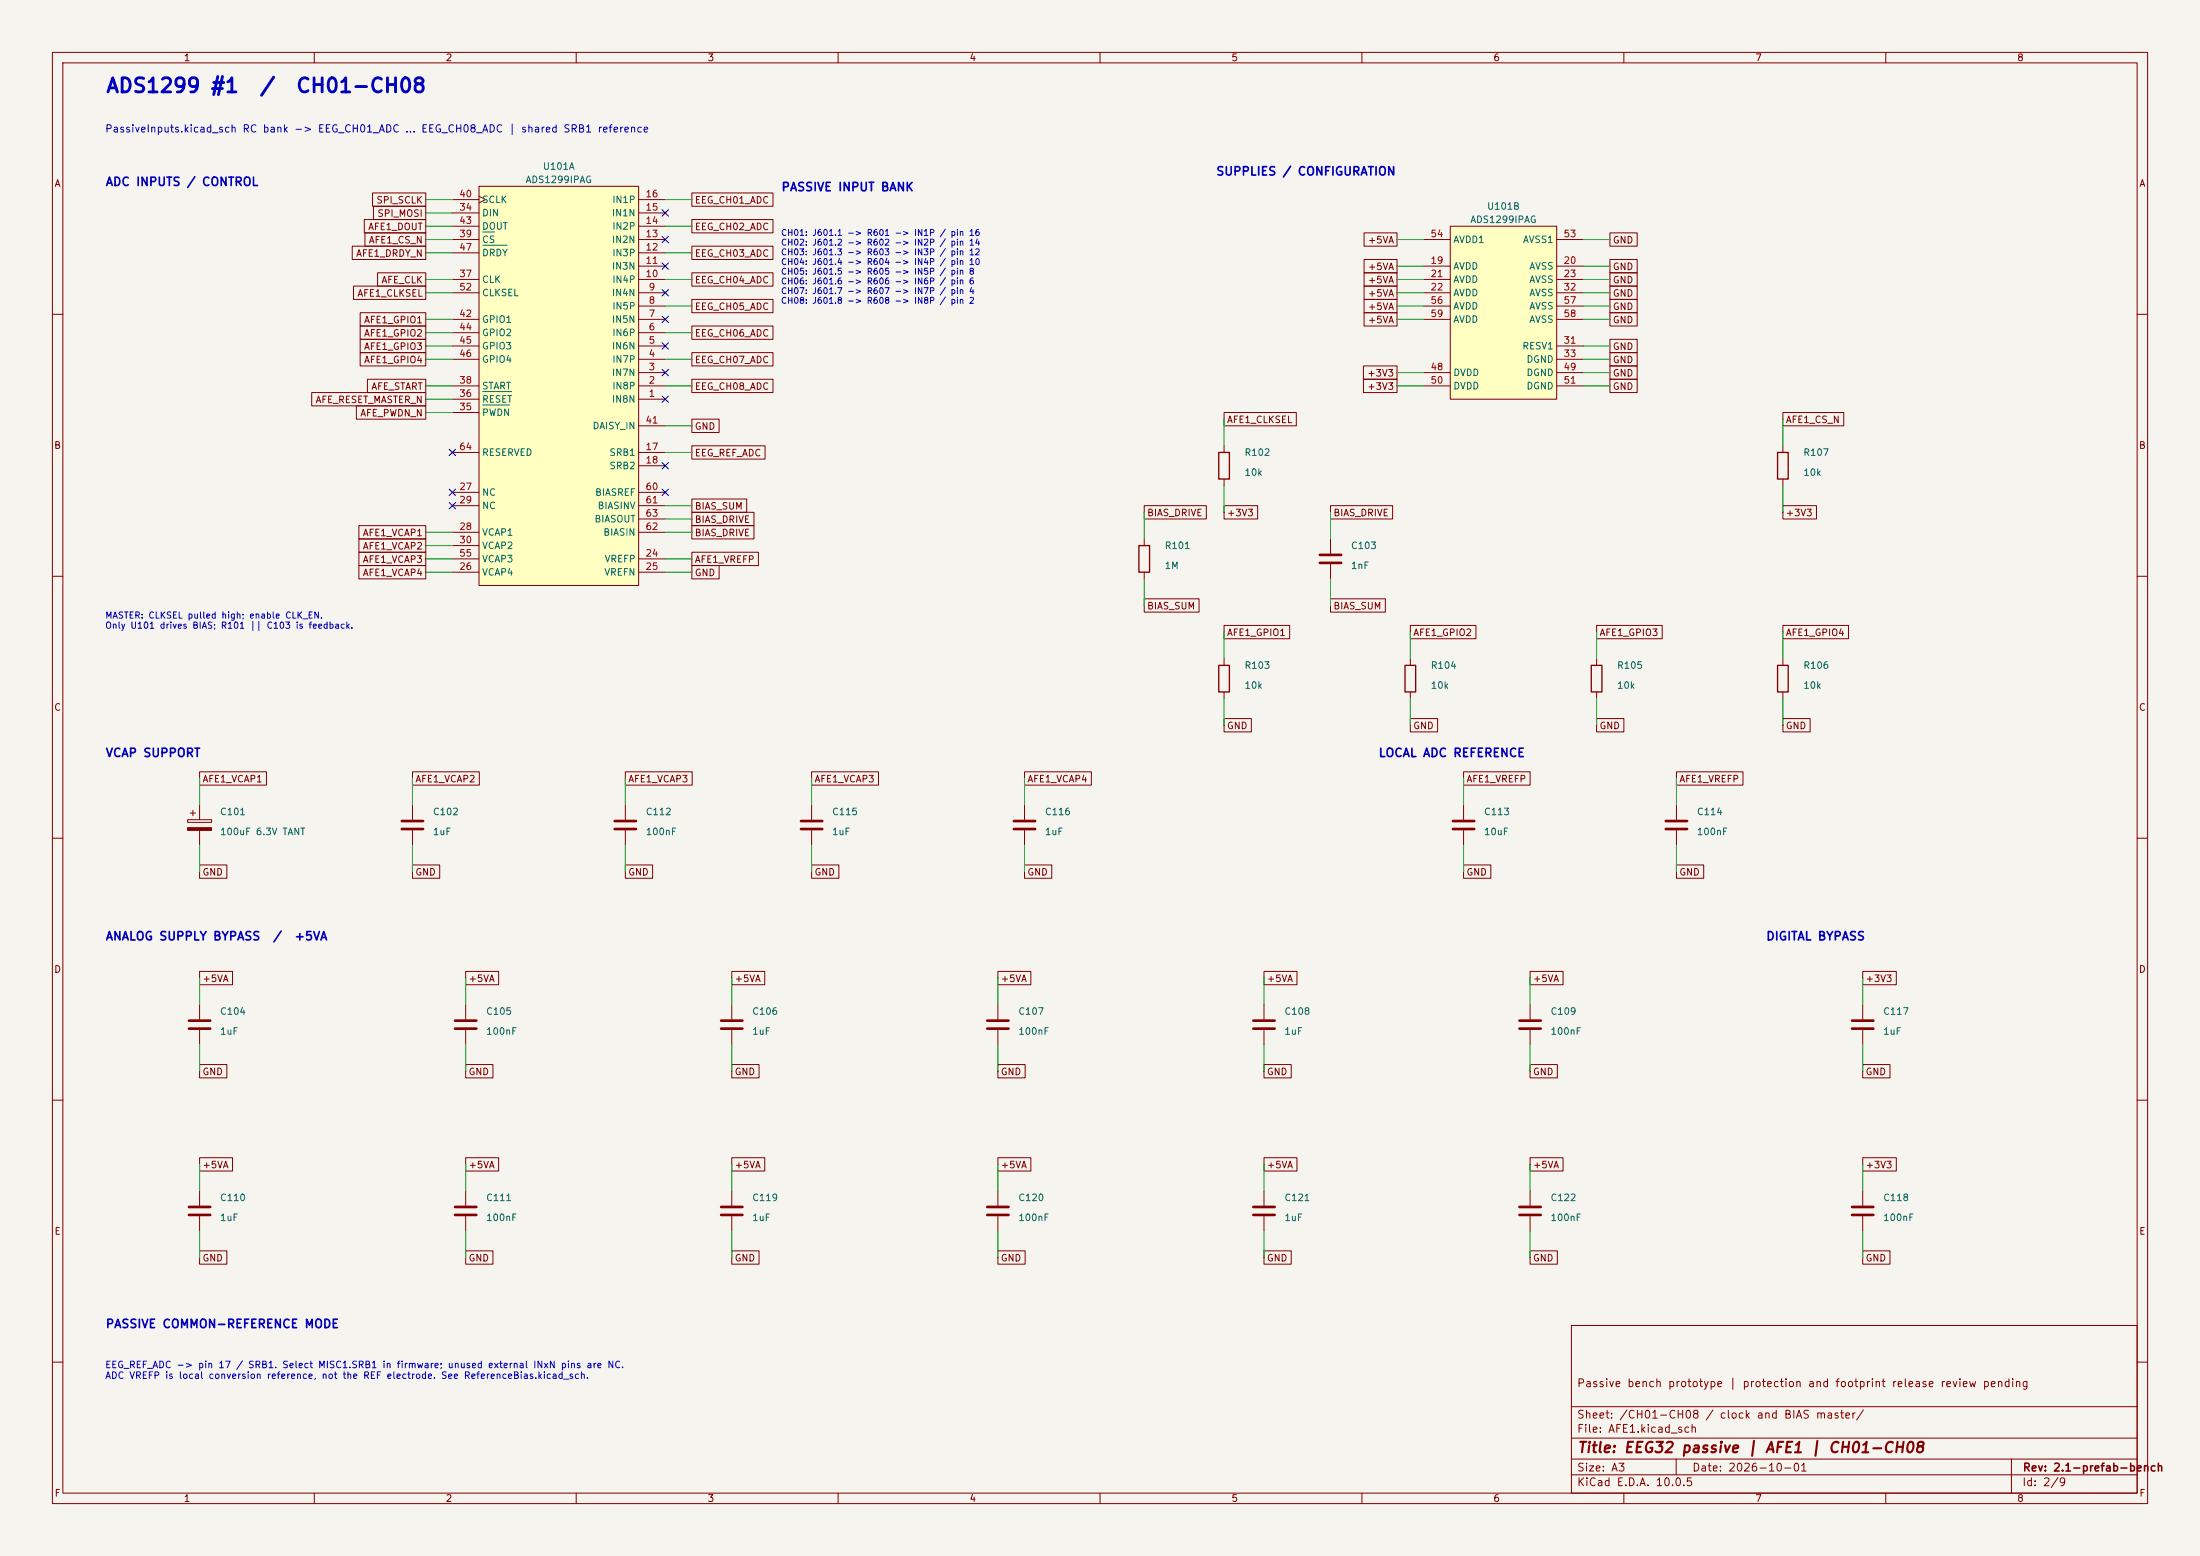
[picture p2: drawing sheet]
<svg xmlns="http://www.w3.org/2000/svg" width="420mm" height="297mm" viewBox="0 0 420 297" stroke-linecap="round" stroke-linejoin="round" font-family="sans-serif">
<path d="M0 0h420v297h-420z" fill="#f5f4ef" stroke="#f5f4ef" stroke-width=".19"/>
<g fill="none" stroke="#840000" stroke-width=".19">
<path d="M10 10h400v277h-400zM12 12h396v273h-396zM60 10v2M110 10v2M160 10v2M210 10v2M260 10v2M310 10v2M360 10v2M10 60h2M408 60h2M10 110h2"/>
<path d="M408 110h2M10 160h2M408 160h2M190.5 191.8v2.8M190.5 196.6v2.8M10 210h2M408 210h2M300 253h108v32h-108zM10 260h2M300 278.5h108M300 274.5h108M300 268.5h108"/>
<path d="M320 278.5v3M384 278.5v6.5M408 260h2M60 285v2M110 285v2M160 285v2M210 285v2M260 285v2M300 281.5h108M310 285v2M360 285v2"/>
</g>
<path d="M188.5 196.3h4M188.5 194.8h4" fill="none" stroke="#840000" stroke-width=".51"/>
<path d="M91.4 35.6h30.5v76.2h-30.5z" fill="#ffffc2"/>
<path d="M91.4 35.6h30.5v76.2h-30.5z" fill="none" stroke="#800000" stroke-width=".19"/>
<g fill="none" stroke="#840000" stroke-width=".19">
<path d="M86.4 38.1h5M91.4 37.5l1.3 .6-1.3 .6M121.9 38.1h5.1M86.4 55.9h5M86.4 53.3h5M86.4 48.3h5M86.4 45.7h5M86.4 43.2h5M86.4 40.6h5M121.9 58.4h5.1M121.9 55.9h5.1M121.9 53.3h5.1"/>
<path d="M121.9 50.8h5.1M121.9 48.3h5.1M121.9 45.7h5.1M121.9 43.2h5.1M121.9 40.6h5.1M86.4 76.2h5M86.4 73.7h5M86.4 68.6h5M86.4 66h5M86.4 63.5h5M86.4 61h5M86.4 78.7h5"/>
<path d="M121.9 76.2h5.1M121.9 73.7h5.1M121.9 71.1h5.1M121.9 68.6h5.1M121.9 66h5.1M121.9 63.5h5.1M121.9 61h5.1M86.4 86.4h5M86.4 94h5M86.4 96.5h5M121.9 86.4h5.1M121.9 88.9h5.1"/>
<path d="M121.9 94h5.1M121.9 96.5h5.1M121.9 81.3h5.1M121.9 99.1h5.1M233.7 85.1v1.3M233.7 91.4v1.3M340.4 85.1v1.3M340.4 91.4v1.3M86.4 106.7h5M86.4 109.2h5M86.4 101.6h5M86.4 104.1h5"/>
<path d="M121.9 106.7h5.1M121.9 109.2h5.1M121.9 101.6h5.1M218.4 102.9v1.2M218.4 109.2v1.3M254 102.9v2.8M254 107.7v2.8M233.7 125.7v1.3M233.7 132.1v1.3M269.2 125.7v1.3M269.2 132.1v1.3M304.8 125.7v1.3"/>
<path d="M304.8 132.1v1.3M340.4 125.7v1.3M340.4 132.1v1.3M35.8 156.5h4.6v.5h-4.6zM36.3 155.2h1M36.8 154.7v1M38.1 153.7v2.8M38.1 158.5v2.8M78.7 153.7v2.8M78.7 158.5v2.8M119.4 153.7v2.8M119.4 158.5v2.8"/>
<path d="M154.9 153.7v2.8M154.9 158.5v2.8M195.6 153.7v2.8M195.6 158.5v2.8M279.4 153.7v2.8M279.4 158.5v2.8M320 153.7v2.8M320 158.5v2.8M38.1 191.8v2.8M38.1 196.6v2.8M88.9 191.8v2.8M88.9 196.6v2.8"/>
<path d="M139.7 191.8v2.8M139.7 196.6v2.8M241.3 191.8v2.8M241.3 196.6v2.8M292.1 191.8v2.8M292.1 196.6v2.8M355.6 191.8v2.8M355.6 196.6v2.8M38.1 227.3v2.8M38.1 232.2v2.7M88.9 227.3v2.8M88.9 232.2v2.7"/>
<path d="M139.7 227.3v2.8M139.7 232.2v2.7M190.5 227.3v2.8M190.5 232.2v2.7M241.3 227.3v2.8M241.3 232.2v2.7M292.1 227.3v2.8M292.1 232.2v2.7M355.6 227.3v2.8M355.6 232.2v2.7"/>
</g>
<path d="M92.2 44.3h2.2M92.2 46.8h4.6M92.2 77.3h5M92.2 74.8h5.5" fill="none" stroke="#006464" stroke-width=".19"/>
<path d="M232.7 86.4h2v5h-2zM339.3 86.4h2.1v5h-2.1zM217.4 104.1h2.1v5.1h-2.1zM232.7 127h2v5.1h-2zM268.2 127h2.1v5.1h-2.1zM303.8 127h2v5.1h-2zM339.3 127h2.1v5.1h-2.1z" fill="none" stroke="#840000" stroke-width=".25"/>
<g fill="none" stroke="#840000" stroke-width=".51">
<path d="M252 105.9h4M252 107.4h4M76.7 156.7h4.1M76.7 158.2h4.1M117.3 156.7h4.1M117.3 158.2h4.1M152.9 156.7h4.1M152.9 158.2h4.1M193.5 156.7h4.1M193.5 158.2h4.1M277.4 156.7h4M277.4 158.2h4"/>
<path d="M318 156.7h4.1M318 158.2h4.1M36.1 196.3h4M36.1 194.8h4M86.9 196.3h4M86.9 194.8h4M137.7 196.3h4M137.7 194.8h4M239.3 196.3h4M239.3 194.8h4M290.1 196.3h4M290.1 194.8h4"/>
<path d="M353.6 196.3h4M353.6 194.8h4M36.1 230.4h4M36.1 231.9h4M86.9 230.4h4M86.9 231.9h4M137.7 230.4h4M137.7 231.9h4M188.5 230.4h4M188.5 231.9h4M239.3 230.4h4M239.3 231.9h4"/>
<path d="M290.1 230.4h4M290.1 231.9h4M353.6 230.4h4M353.6 231.9h4"/>
</g>
<path d="M35.8 158h4.6v.5h-4.6z" fill="#840000" stroke="#840000" stroke-width=".19"/>
<path d="M276.9 43.2h20.3v33h-20.3z" fill="#ffffc2"/>
<path d="M276.9 43.2h20.3v33h-20.3z" fill="none" stroke="#800000" stroke-width=".19"/>
<g fill="none" stroke="#840000" stroke-width=".19">
<path d="M71.1 36.8h10.2v2.6h-10.2zM71.3 39.4h10v2.5h-10zM132.1 36.8h15.5v2.6h-15.5zM67.2 47h14.1v2.5h-14.1zM67.5 54.6h13.8v2.6h-13.8zM68.8 59.7h12.5v2.5h-12.5zM69.5 41.9h11.8v2.6h-11.8zM69.7 44.4h11.6v2.6h-11.6zM72.1 52.1h9.2v2.5h-9.2zM132.1 57.1h15.5v2.6h-15.5zM132.1 52.1h15.5v2.5h-15.5zM132.1 47h15.5v2.5h-15.5z"/>
<path d="M132.1 41.9h15.5v2.6h-15.5zM260.4 49.5h6.3v2.6h-6.3zM260.4 52.1h6.3v2.5h-6.3zM260.4 54.6h6.3v2.6h-6.3zM260.4 44.4h6.3v2.6h-6.3zM260.4 57.1h6.3v2.6h-6.3zM260.4 59.7h6.3v2.5h-6.3zM271.8 50.8h5.1M271.8 53.3h5.1M271.8 55.9h5.1M271.8 45.7h5.1M271.8 58.4h5.1"/>
<path d="M297.2 50.8h5.1M297.2 53.3h5.1M297.2 55.9h5.1M297.2 45.7h5.1M297.2 58.4h5.1M307.3 49.5h5.2v2.6h-5.2zM307.3 52.1h5.2v2.5h-5.2zM307.3 54.6h5.2v2.6h-5.2zM307.3 44.4h5.2v2.6h-5.2zM307.3 57.1h5.2v2.6h-5.2zM307.3 59.7h5.2v2.5h-5.2zM59.5 74.9h21.8v2.6h-21.8z"/>
<path d="M68 77.5h13.3v2.5h-13.3zM68.8 62.2h12.5v2.6h-12.5zM68.8 64.8h12.5v2.5h-12.5zM68.8 67.3h12.5v2.6h-12.5zM70.1 72.4h11.2v2.5h-11.2zM132.1 72.4h15.5v2.5h-15.5zM132.1 67.3h15.5v2.6h-15.5zM132.1 62.2h15.5v2.6h-15.5zM233.7 78.7h13.8v2.6h-13.8zM260.3 69.8h6.4v2.6h-6.4zM260.3 72.4h6.4v2.5h-6.4zM271.8 71.1h5.1"/>
<path d="M271.8 73.7h5.1M271.8 61h5.1M297.2 66h5.1M297.2 68.6h5.1M297.2 71.1h5.1M297.2 73.7h5.1M297.2 61h5.1M307.3 64.8h5.2v2.5h-5.2zM307.3 67.3h5.2v2.6h-5.2zM307.3 69.8h5.2v2.6h-5.2zM307.3 72.4h5.2v2.5h-5.2zM340.4 78.7h11.6v2.6h-11.6z"/>
<path d="M132.1 85.1h14v2.5h-14zM132.1 95.2h10.4v2.6h-10.4zM132.1 97.8h11.8v2.5h-11.8zM132.1 80h5.2v2.6h-5.2zM218.4 96.5h11.9v2.6h-11.9zM233.7 96.5h6.4v2.6h-6.4zM254 96.5h11.9v2.6h-11.9zM340.4 96.5h6.4v2.6h-6.4zM68.5 107.9h12.8v2.6h-12.8zM68.5 100.3h12.8v2.6h-12.8zM68.5 102.9h12.8v2.5h-12.8zM68.5 105.4h12.8v2.6h-12.8z"/>
<path d="M132.1 105.4h12.7v2.6h-12.7zM132.1 100.3h11.8v2.6h-11.8zM132.1 107.9h5.2v2.6h-5.2zM218.4 114.3h10.5v2.5h-10.5zM233.7 119.4h12.5v2.5h-12.5zM254 114.3h10.5v2.5h-10.5zM269.2 119.4h12.6v2.5h-12.6zM304.8 119.4h12.5v2.5h-12.5zM340.4 119.4h12.5v2.5h-12.5zM233.7 137.2h5.2v2.5h-5.2zM269.2 137.2h5.2v2.5h-5.2zM304.8 137.2h5.2v2.5h-5.2z"/>
<path d="M340.4 137.2h5.2v2.5h-5.2zM38.1 147.3h12.8v2.6h-12.8zM78.7 147.3h12.8v2.6h-12.8zM119.4 147.3h12.7v2.6h-12.7zM154.9 147.3h12.8v2.6h-12.8zM195.6 147.3h12.7v2.6h-12.7zM279.4 147.3h12.7v2.6h-12.7zM320 147.3h12.7v2.6h-12.7zM38.1 165.1h5.2v2.5h-5.2zM78.7 165.1h5.2v2.5h-5.2zM119.4 165.1h5.2v2.5h-5.2zM154.9 165.1h5.2v2.5h-5.2z"/>
<path d="M195.6 165.1h5.2v2.5h-5.2zM279.4 165.1h5.2v2.5h-5.2zM320 165.1h5.2v2.5h-5.2zM38.1 185.4h6.3v2.6h-6.3zM88.9 185.4h6.3v2.6h-6.3zM139.7 185.4h6.3v2.6h-6.3zM190.5 185.4h6.3v2.6h-6.3zM241.3 185.4h6.3v2.6h-6.3zM292.1 185.4h6.3v2.6h-6.3zM355.6 185.4h6.4v2.6h-6.4zM38.1 203.2h5.2v2.5h-5.2zM88.9 203.2h5.2v2.5h-5.2z"/>
<path d="M139.7 203.2h5.2v2.5h-5.2zM190.5 203.2h5.2v2.5h-5.2zM241.3 203.2h5.2v2.5h-5.2zM292.1 203.2h5.2v2.5h-5.2zM355.6 203.2h5.2v2.5h-5.2zM38.1 238.8h5.2v2.5h-5.2zM38.1 221h6.3v2.5h-6.3zM88.9 238.8h5.2v2.5h-5.2zM88.9 221h6.3v2.5h-6.3zM139.7 238.8h5.2v2.5h-5.2zM139.7 221h6.3v2.5h-6.3zM190.5 238.8h5.2v2.5h-5.2z"/>
<path d="M190.5 221h6.3v2.5h-6.3zM241.3 238.8h5.2v2.5h-5.2zM241.3 221h6.3v2.5h-6.3zM292.1 238.8h5.2v2.5h-5.2zM292.1 221h6.3v2.5h-6.3zM355.6 238.8h5.2v2.5h-5.2zM355.6 221h6.4v2.5h-6.4z"/>
</g>
<g fill="none" stroke="#009600" stroke-width=".19">
<path d="M81.3 38.1h5.1M127 38.1h5.1M81.3 40.6h5.1M81.3 45.7h5.1M81.3 43.2h5.1M81.3 48.3h5.1M81.3 53.3h5.1M81.3 55.9h5.1M127 43.2h5.1M127 48.3h5.1M127 53.3h5.1M127 58.4h5.1"/>
<path d="M266.7 45.7h5.1M266.7 53.3h5.1M266.7 55.9h5.1M266.7 58.4h5.1M266.7 50.8h5.1M302.3 45.7h5M302.3 53.3h5M302.3 55.9h5M302.3 58.4h5M302.3 50.8h5M81.3 78.7h5.1M81.3 76.2h5.1"/>
<path d="M81.3 73.7h5.1M81.3 61h5.1M81.3 63.5h5.1M81.3 66h5.1M81.3 68.6h5.1M127 73.7h5.1M127 63.5h5.1M127 68.6h5.1M266.7 73.7h5.1M266.7 61h5.1M266.7 71.1h5.1M302.3 73.7h5"/>
<path d="M302.3 61h5M302.3 66h5M302.3 68.6h5M302.3 71.1h5M127 96.5h5.1M127 99.1h5.1M127 86.4h5.1M127 81.3h5.1M218.4 97.8v5.1M233.7 80v5.1M233.7 92.7v5.1M254 97.8v5.1"/>
<path d="M340.4 80v5.1M340.4 92.7v5.1M81.3 109.2h5.1M81.3 101.6h5.1M81.3 104.1h5.1M81.3 106.7h5.1M127 109.2h5.1M127 101.6h5.1M127 106.7h5.1M218.4 110.5v5.1M254 110.5v5.1M233.7 120.7v5"/>
<path d="M233.7 133.4v5M269.2 120.7v5M269.2 133.4v5M304.8 120.7v5M304.8 133.4v5M340.4 120.7v5M340.4 133.4v5M38.1 148.6v5.1M78.7 148.6v5.1M119.4 148.6v5.1M154.9 148.6v5.1M195.6 148.6v5.1"/>
<path d="M279.4 148.6v5.1M320 148.6v5.1M38.1 161.3v5.1M78.7 161.3v5.1M119.4 161.3v5.1M154.9 161.3v5.1M195.6 161.3v5.1M279.4 161.3v5.1M320 161.3v5.1M38.1 186.7v5.1M38.1 199.4v5.1M88.9 186.7v5.1"/>
<path d="M88.9 199.4v5.1M139.7 186.7v5.1M139.7 199.4v5.1M190.5 186.7v5.1M190.5 199.4v5.1M241.3 186.7v5.1M241.3 199.4v5.1M292.1 186.7v5.1M292.1 199.4v5.1M355.6 186.7v5.1M355.6 199.4v5.1M38.1 222.2v5.1"/>
<path d="M38.1 234.9v5.1M88.9 222.2v5.1M88.9 234.9v5.1M139.7 222.2v5.1M139.7 234.9v5.1M190.5 222.2v5.1M190.5 234.9v5.1M241.3 222.2v5.1M241.3 234.9v5.1M292.1 222.2v5.1M292.1 234.9v5.1M355.6 222.2v5.1"/>
<path d="M355.6 234.9v5.1"/>
</g>
<g fill="none" stroke="#000084" stroke-width=".19">
<path d="M126.4 55.3l1.2 1.2M126.4 50.2l1.2 1.2M126.4 45.1l1.2 1.2M126.4 40l1.2 1.2M127.6 55.3l-1.2 1.2M127.6 50.2l-1.2 1.2M127.6 45.1l-1.2 1.2M127.6 40l-1.2 1.2M126.4 75.6l1.2 1.2M126.4 65.4l1.2 1.2M126.4 60.4l1.2 1.2M126.4 70.5l1.2 1.2"/>
<path d="M127.6 75.6l-1.2 1.2M127.6 65.4l-1.2 1.2M127.6 60.4l-1.2 1.2M127.6 70.5l-1.2 1.2M85.8 93.4l1.2 1.2M85.8 85.8l1.2 1.2M85.8 95.9l1.2 1.2M87 95.9l-1.2 1.2M87 85.8l-1.2 1.2M87 93.4l-1.2 1.2M126.4 88.3l1.2 1.2M126.4 93.4l1.2 1.2"/>
<path d="M127.6 88.3l-1.2 1.2M127.6 93.4l-1.2 1.2"/>
</g>
<g font-size="2.7" fill="#0000c2">
<text x="20.1" y="18.4">ADS1299 #1</text>
<text x="49.4" y="18.4">/</text>
<text x="56.3" y="18.4">CH01-CH08</text>
</g>
<text font-size="2" fill="#840000" x="301" y="277.8">Title: EEG32 passive | AFE1 | CH01-CH08</text>
<g font-size="1.6" fill="#0000c2">
<text x="20.1" y="35.9">ADC INPUTS / CONTROL</text>
<text x="232.1" y="33.9">SUPPLIES / CONFIGURATION</text>
<text x="149.1" y="36.9">PASSIVE INPUT BANK</text>
<text x="20.1" y="144.9">VCAP SUPPORT</text>
<text x="263.1" y="144.9">LOCAL ADC REFERENCE</text>
<text x="20.1" y="179.9">ANALOG SUPPLY BYPASS</text>
<text x="52" y="179.9">/</text>
<text x="56.1" y="179.9">+5VA</text>
<text x="337.1" y="179.9">DIGITAL BYPASS</text>
<text x="20.1" y="253.9">PASSIVE COMMON-REFERENCE MODE</text>
</g>
<g font-size="1.5" fill="#840000">
<text x="300.9" y="265.1">Passive bench prototype | protection and footprint release review pending</text>
<text x="300.9" y="273.8">File: AFE1.kicad_sch</text>
<text x="300.9" y="271.1">Sheet: /CH01-CH08 / clock and BIAS master/</text>
<text x="300.9" y="281.2">Size: A3</text>
<text x="322.9" y="281.2">Date: 2026-10-01</text>
<text x="386" y="281.2">Rev: 2.1-prefab-bench</text>
<text x="300.9" y="284">KiCad E.D.A. 10.0.5</text>
<text x="385.9" y="284">Id: 2/9</text>
</g>
<text font-size="1.4" fill="#0000c2" x="20" y="25.6">PassiveInputs.kicad_sch RC bank -&gt; EEG_CH01_ADC ... EEG_CH08_ADC | shared SRB1 reference</text>
<g font-size="1.3" fill="#840000">
<text x="35" y="12">1</text>
<text x="85" y="12">2</text>
<text x="135" y="12">3</text>
<text x="185" y="12">4</text>
<text x="235" y="12">5</text>
<text x="285" y="12">6</text>
<text x="335" y="12">7</text>
<text x="385" y="12">8</text>
<text x="10.3" y="36">A</text>
<text x="408.3" y="36">A</text>
<text x="71.7" y="39.2">SPI_SCLK</text>
<text x="71.9" y="41.7">SPI_MOSI</text>
<text x="132.5" y="39.2">EEG_CH01_ADC</text>
<text x="70.2" y="44.2">AFE1_DOUT</text>
<text x="70.3" y="46.8">AFE1_CS_N</text>
<text x="132.5" y="44.2">EEG_CH02_ADC</text>
<text x="261" y="46.8">+5VA</text>
<text x="307.8" y="46.8">GND</text>
<text x="67.9" y="49.3">AFE1_DRDY_N</text>
<text x="132.5" y="49.3">EEG_CH03_ADC</text>
<text x="261" y="51.9">+5VA</text>
<text x="307.8" y="51.9">GND</text>
<text x="68.1" y="56.9">AFE1_CLKSEL</text>
<text x="72.7" y="54.4">AFE_CLK</text>
<text x="132.5" y="59.5">EEG_CH05_ADC</text>
<text x="132.5" y="54.4">EEG_CH04_ADC</text>
<text x="261" y="54.4">+5VA</text>
<text x="261" y="56.9">+5VA</text>
<text x="261" y="59.5">+5VA</text>
<text x="307.8" y="54.4">GND</text>
<text x="307.8" y="56.9">GND</text>
<text x="307.8" y="59.5">GND</text>
<text x="69.4" y="62">AFE1_GPIO1</text>
<text x="69.4" y="64.6">AFE1_GPIO2</text>
<text x="132.5" y="64.6">EEG_CH06_ADC</text>
<text x="261" y="62">+5VA</text>
<text x="307.8" y="62">GND</text>
<text x="69.4" y="67.1">AFE1_GPIO3</text>
<text x="69.4" y="69.6">AFE1_GPIO4</text>
<text x="132.5" y="69.6">EEG_CH07_ADC</text>
<text x="307.8" y="67.1">GND</text>
<text x="307.8" y="69.6">GND</text>
<text x="60.1" y="77.3">AFE_RESET_MASTER_N</text>
<text x="70.8" y="74.7">AFE_START</text>
<text x="132.5" y="74.7">EEG_CH08_ADC</text>
<text x="260.9" y="72.2">+3V3</text>
<text x="260.9" y="74.7">+3V3</text>
<text x="307.8" y="72.2">GND</text>
<text x="307.8" y="74.7">GND</text>
<text x="68.7" y="79.8">AFE_PWDN_N</text>
<text x="132.5" y="82.3">GND</text>
<text x="234.1" y="81.1">AFE1_CLKSEL</text>
<text x="340.8" y="81.1">AFE1_CS_N</text>
<text x="10.2" y="86">B</text>
<text x="132.5" y="87.4">EEG_REF_ADC</text>
<text x="408.2" y="86">B</text>
<text x="132.5" y="97.6">BIAS_SUM</text>
<text x="132.5" y="100.1">BIAS_DRIVE</text>
<text x="218.9" y="98.8">BIAS_DRIVE</text>
<text x="234.1" y="98.8">+3V3</text>
<text x="254.4" y="98.8">BIAS_DRIVE</text>
<text x="340.8" y="98.8">+3V3</text>
<text x="69.1" y="102.7">AFE1_VCAP1</text>
<text x="69.1" y="105.2">AFE1_VCAP2</text>
<text x="69.1" y="107.7">AFE1_VCAP3</text>
<text x="132.5" y="107.7">AFE1_VREFP</text>
<text x="132.5" y="102.7">BIAS_DRIVE</text>
<text x="69.1" y="110.3">AFE1_VCAP4</text>
<text x="132.5" y="110.3">GND</text>
<text x="218.9" y="116.6">BIAS_SUM</text>
<text x="254.4" y="116.6">BIAS_SUM</text>
<text x="234.1" y="121.7">AFE1_GPIO1</text>
<text x="269.7" y="121.7">AFE1_GPIO2</text>
<text x="305.2" y="121.7">AFE1_GPIO3</text>
<text x="340.8" y="121.7">AFE1_GPIO4</text>
<text x="10.2" y="136">C</text>
<text x="408.2" y="136">C</text>
<text x="234.1" y="139.5">GND</text>
<text x="269.7" y="139.5">GND</text>
<text x="305.2" y="139.5">GND</text>
<text x="340.8" y="139.5">GND</text>
<text x="38.5" y="149.6">AFE1_VCAP1</text>
<text x="79.2" y="149.6">AFE1_VCAP2</text>
<text x="119.8" y="149.6">AFE1_VCAP3</text>
<text x="155.4" y="149.6">AFE1_VCAP3</text>
<text x="196" y="149.6">AFE1_VCAP4</text>
<text x="279.8" y="149.6">AFE1_VREFP</text>
<text x="320.5" y="149.6">AFE1_VREFP</text>
<text x="38.5" y="167.4">GND</text>
<text x="79.2" y="167.4">GND</text>
<text x="119.8" y="167.4">GND</text>
<text x="155.4" y="167.4">GND</text>
<text x="196" y="167.4">GND</text>
<text x="279.8" y="167.4">GND</text>
<text x="320.5" y="167.4">GND</text>
<text x="10.2" y="186">D</text>
<text x="408.2" y="186">D</text>
<text x="38.5" y="187.7">+5VA</text>
<text x="89.3" y="187.7">+5VA</text>
<text x="140.1" y="187.7">+5VA</text>
<text x="190.9" y="187.7">+5VA</text>
<text x="241.7" y="187.7">+5VA</text>
<text x="292.5" y="187.7">+5VA</text>
<text x="356" y="187.7">+3V3</text>
<text x="38.5" y="205.5">GND</text>
<text x="89.3" y="205.5">GND</text>
<text x="140.1" y="205.5">GND</text>
<text x="190.9" y="205.5">GND</text>
<text x="241.7" y="205.5">GND</text>
<text x="292.5" y="205.5">GND</text>
<text x="356" y="205.5">GND</text>
<text x="38.5" y="223.3">+5VA</text>
<text x="89.3" y="223.3">+5VA</text>
<text x="140.1" y="223.3">+5VA</text>
<text x="190.9" y="223.3">+5VA</text>
<text x="241.7" y="223.3">+5VA</text>
<text x="292.5" y="223.3">+5VA</text>
<text x="356" y="223.3">+3V3</text>
<text x="10.3" y="236">E</text>
<text x="408.3" y="236">E</text>
<text x="38.5" y="241.1">GND</text>
<text x="89.3" y="241.1">GND</text>
<text x="140.1" y="241.1">GND</text>
<text x="190.9" y="241.1">GND</text>
<text x="241.7" y="241.1">GND</text>
<text x="292.5" y="241.1">GND</text>
<text x="356" y="241.1">GND</text>
<text x="10.3" y="286">F</text>
<text x="35" y="287">1</text>
<text x="85" y="287">2</text>
<text x="135" y="287">3</text>
<text x="185" y="287">4</text>
<text x="235" y="287">5</text>
<text x="285" y="287">6</text>
<text x="335" y="287">7</text>
<text x="385" y="287">8</text>
<text x="408.3" y="286">F</text>
</g>
<g font-size="1.3" fill="#006464">
<text x="100.2" y="35.3">ADS1299IPAG</text>
<text x="103.5" y="32.7">U101A</text>
<text x="91.9" y="41.6">DIN</text>
<text x="91.9" y="39.1">SCLK</text>
<text x="116.7" y="41.6">IN1N</text>
<text x="116.8" y="39.1">IN1P</text>
<text x="283.8" y="40.3">U101B</text>
<text x="91.9" y="46.7">CS</text>
<text x="91.9" y="44.1">DOUT</text>
<text x="116.7" y="46.7">IN2N</text>
<text x="116.8" y="44.1">IN2P</text>
<text x="277.3" y="46.7">AVDD1</text>
<text x="280.6" y="42.9">ADS1299IPAG</text>
<text x="290.6" y="46.7">AVSS1</text>
<text x="91.9" y="49.2">DRDY</text>
<text x="116.7" y="51.8">IN3N</text>
<text x="116.8" y="49.2">IN3P</text>
<text x="277.3" y="51.8">AVDD</text>
<text x="291.8" y="51.8">AVSS</text>
<text x="91.9" y="54.3">CLK</text>
<text x="91.9" y="56.8">CLKSEL</text>
<text x="116.7" y="56.8">IN4N</text>
<text x="116.8" y="59.4">IN5P</text>
<text x="116.8" y="54.3">IN4P</text>
<text x="277.3" y="54.3">AVDD</text>
<text x="277.3" y="56.8">AVDD</text>
<text x="277.3" y="59.4">AVDD</text>
<text x="291.8" y="54.3">AVSS</text>
<text x="291.8" y="56.8">AVSS</text>
<text x="291.8" y="59.4">AVSS</text>
<text x="91.9" y="61.9">GPIO1</text>
<text x="91.9" y="64.5">GPIO2</text>
<text x="116.7" y="61.9">IN5N</text>
<text x="116.8" y="64.5">IN6P</text>
<text x="277.3" y="61.9">AVDD</text>
<text x="291.8" y="61.9">AVSS</text>
<text x="91.9" y="67">GPIO3</text>
<text x="91.9" y="69.5">GPIO4</text>
<text x="116.7" y="67">IN6N</text>
<text x="116.8" y="69.5">IN7P</text>
<text x="290.5" y="67">RESV1</text>
<text x="291.3" y="69.5">DGND</text>
<text x="91.9" y="77.2">RESET</text>
<text x="91.9" y="74.6">START</text>
<text x="116.7" y="77.2">IN8N</text>
<text x="116.7" y="72.1">IN7N</text>
<text x="116.8" y="74.6">IN8P</text>
<text x="277.3" y="72.1">DVDD</text>
<text x="277.3" y="74.6">DVDD</text>
<text x="291.3" y="72.1">DGND</text>
<text x="291.3" y="74.6">DGND</text>
<text x="91.9" y="79.7">PWDN</text>
<text x="113" y="82.2">DAISY_IN</text>
<text x="91.9" y="87.3">RESERVED</text>
<text x="116.2" y="87.3">SRB1</text>
<text x="116.2" y="89.9">SRB2</text>
<text x="237.5" y="87.3">R102</text>
<text x="344.2" y="87.3">R107</text>
<text x="91.9" y="94.9">NC</text>
<text x="113.5" y="94.9">BIASREF</text>
<text x="237.5" y="91.1">10k</text>
<text x="344.2" y="91.1">10k</text>
<text x="91.9" y="97.5">NC</text>
<text x="113.4" y="100">BIASOUT</text>
<text x="114" y="97.5">BIASINV</text>
<text x="91.9" y="102.6">VCAP1</text>
<text x="91.9" y="105.1">VCAP2</text>
<text x="91.9" y="107.6">VCAP3</text>
<text x="115.1" y="102.6">BIASIN</text>
<text x="115.3" y="107.6">VREFP</text>
<text x="222.2" y="105.1">R101</text>
<text x="257.8" y="105.1">C103</text>
<text x="91.9" y="110.2">VCAP4</text>
<text x="115.3" y="110.2">VREFN</text>
<text x="222.2" y="108.9">1M</text>
<text x="257.8" y="108.9">1nF</text>
<text x="237.5" y="128">R103</text>
<text x="237.5" y="131.8">10k</text>
<text x="273" y="128">R104</text>
<text x="273" y="131.8">10k</text>
<text x="308.6" y="128">R105</text>
<text x="308.6" y="131.8">10k</text>
<text x="344.2" y="128">R106</text>
<text x="344.2" y="131.8">10k</text>
<text x="41.9" y="155.9">C101</text>
<text x="82.5" y="155.9">C102</text>
<text x="123.2" y="155.9">C112</text>
<text x="158.7" y="155.9">C115</text>
<text x="199.4" y="155.9">C116</text>
<text x="283.2" y="155.9">C113</text>
<text x="323.8" y="155.9">C114</text>
<text x="41.9" y="159.7">100uF 6.3V TANT</text>
<text x="82.5" y="159.7">1uF</text>
<text x="123.2" y="159.7">100nF</text>
<text x="158.7" y="159.7">1uF</text>
<text x="199.4" y="159.7">1uF</text>
<text x="283.2" y="159.7">10uF</text>
<text x="323.8" y="159.7">100nF</text>
<text x="41.9" y="194">C104</text>
<text x="41.9" y="197.8">1uF</text>
<text x="92.7" y="194">C105</text>
<text x="92.7" y="197.8">100nF</text>
<text x="143.5" y="194">C106</text>
<text x="143.5" y="197.8">1uF</text>
<text x="194.3" y="194">C107</text>
<text x="194.3" y="197.8">100nF</text>
<text x="245.1" y="194">C108</text>
<text x="245.1" y="197.8">1uF</text>
<text x="295.9" y="194">C109</text>
<text x="295.9" y="197.8">100nF</text>
<text x="359.4" y="194">C117</text>
<text x="359.4" y="197.8">1uF</text>
<text x="41.9" y="229.6">C110</text>
<text x="41.9" y="233.4">1uF</text>
<text x="92.7" y="229.6">C111</text>
<text x="92.7" y="233.4">100nF</text>
<text x="143.5" y="229.6">C119</text>
<text x="143.5" y="233.4">1uF</text>
<text x="194.3" y="229.6">C120</text>
<text x="194.3" y="233.4">100nF</text>
<text x="245.1" y="229.6">C121</text>
<text x="245.1" y="233.4">1uF</text>
<text x="295.9" y="229.6">C122</text>
<text x="295.9" y="233.4">100nF</text>
<text x="359.4" y="229.6">C118</text>
<text x="359.4" y="233.4">100nF</text>
</g>
<g font-size="1.3" fill="#a90000">
<text x="87.6" y="40.5">34</text>
<text x="87.6" y="38">40</text>
<text x="123.1" y="40.5">15</text>
<text x="123.1" y="38">16</text>
<text x="87.6" y="45.6">39</text>
<text x="87.6" y="43">43</text>
<text x="123.1" y="45.6">13</text>
<text x="123.1" y="43">14</text>
<text x="273" y="45.6">54</text>
<text x="298.4" y="45.6">53</text>
<text x="87.6" y="53.2">37</text>
<text x="87.6" y="48.1">47</text>
<text x="123.1" y="53.2">10</text>
<text x="123.1" y="50.7">11</text>
<text x="123.1" y="48.1">12</text>
<text x="273" y="50.7">19</text>
<text x="273" y="53.2">21</text>
<text x="298.4" y="50.7">20</text>
<text x="298.4" y="53.2">23</text>
<text x="87.6" y="55.7">52</text>
<text x="123.7" y="58.3">8</text>
<text x="123.7" y="55.7">9</text>
<text x="273" y="55.7">22</text>
<text x="273" y="58.3">56</text>
<text x="298.4" y="55.7">32</text>
<text x="298.4" y="58.3">57</text>
<text x="87.6" y="60.8">42</text>
<text x="87.6" y="63.4">44</text>
<text x="87.6" y="65.9">45</text>
<text x="123.7" y="65.9">5</text>
<text x="123.7" y="63.4">6</text>
<text x="123.7" y="60.8">7</text>
<text x="273" y="60.8">59</text>
<text x="298.4" y="65.9">31</text>
<text x="298.4" y="60.8">58</text>
<text x="87.6" y="68.4">46</text>
<text x="123.7" y="71">3</text>
<text x="123.7" y="68.4">4</text>
<text x="273" y="71">48</text>
<text x="298.4" y="68.4">33</text>
<text x="298.4" y="71">49</text>
<text x="87.6" y="76.1">36</text>
<text x="87.6" y="73.5">38</text>
<text x="123.7" y="76.1">1</text>
<text x="123.7" y="73.5">2</text>
<text x="273" y="73.5">50</text>
<text x="298.4" y="73.5">51</text>
<text x="87.6" y="78.6">35</text>
<text x="123.1" y="81.1">41</text>
<text x="87.6" y="86.2">64</text>
<text x="123.1" y="86.2">17</text>
<text x="123.1" y="88.8">18</text>
<text x="87.6" y="93.8">27</text>
<text x="123.1" y="93.8">60</text>
<text x="87.6" y="101.5">28</text>
<text x="87.6" y="96.4">29</text>
<text x="123.1" y="96.4">61</text>
<text x="123.1" y="101.5">62</text>
<text x="123.1" y="98.9">63</text>
<text x="87.6" y="104">30</text>
<text x="87.6" y="106.5">55</text>
<text x="123.1" y="106.5">24</text>
<text x="87.6" y="109.1">26</text>
<text x="123.1" y="109.1">25</text>
</g>
<g font-size="1.3" fill="#0000c2">
<text x="20" y="261.5">EEG_REF_ADC -&gt; pin 17 / SRB1. Select MISC1.SRB1 in firmware; unused external INxN pins are NC.</text>
<text x="20" y="263.5">ADC VREFP is local conversion reference, not the REF electrode. See ReferenceBias.kicad_sch.</text>
</g>
<g font-size="1.2" fill="#0000c2">
<text x="149" y="45.3">CH01: J601.1 -&gt; R601 -&gt; IN1P / pin 16</text>
<text x="149" y="47.1">CH02: J601.2 -&gt; R602 -&gt; IN2P / pin 14</text>
<text x="149" y="49">CH03: J601.3 -&gt; R603 -&gt; IN3P / pin 12</text>
<text x="149" y="50.8">CH04: J601.4 -&gt; R604 -&gt; IN4P / pin 10</text>
<text x="149" y="52.7">CH05: J601.5 -&gt; R605 -&gt; IN5P / pin 8</text>
<text x="149" y="54.6">CH06: J601.6 -&gt; R606 -&gt; IN6P / pin 6</text>
<text x="149" y="56.4">CH07: J601.7 -&gt; R607 -&gt; IN7P / pin 4</text>
<text x="149" y="58.3">CH08: J601.8 -&gt; R608 -&gt; IN8P / pin 2</text>
<text x="20" y="118.4">MASTER: CLKSEL pulled high; enable CLK_EN.</text>
<text x="20" y="120.3">Only U101 drives BIAS; R101 || C103 is feedback.</text>
</g>
</svg>
